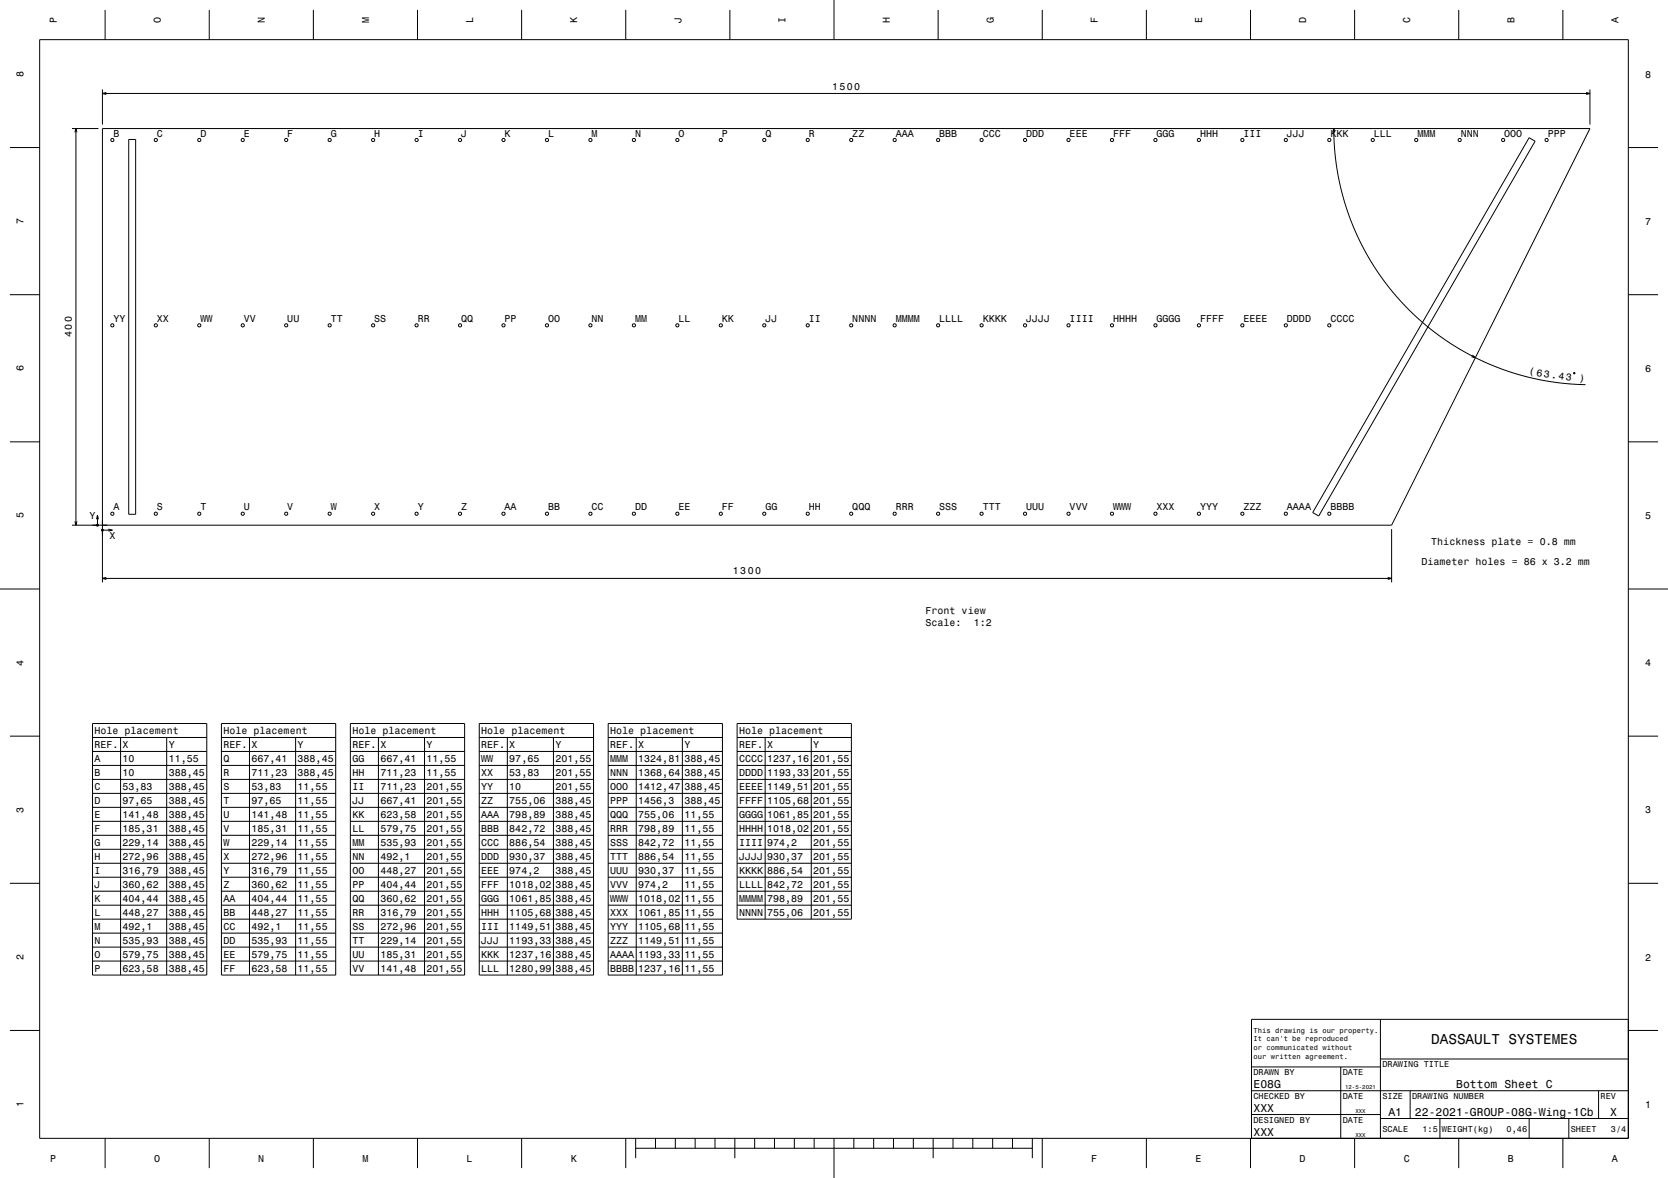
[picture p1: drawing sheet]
<svg xmlns="http://www.w3.org/2000/svg" width="841mm" height="594mm" viewBox="0 0 841 594" stroke-linecap="round" stroke-linejoin="round" font-family="sans-serif">
<g fill="none" stroke="#000" stroke-width=".5">
<path d="M20 20h801v554h-801zM53 5v15M106 5v15M158 5v15M210 5v15M263 5v15M315 5v15M368 5v15M421 0v20M473 5v15M526 5v15M578 5v15"/>
<path d="M630 5v15M683 5v15M735 5v15M788 5v15M52 45v18M52 47h750M54 47h-2l2 1M800 47h2l-2 1M802 45v18M5 74h15M36 65h14M38 67v-2l1 2"/>
<path d="M38 65v200M65 70h3v189h-3zM672 67v-2l1 2M672 65l1 12 2 13 3 12 4 12 5 10 7 11 7 11 9 10 9 8 10 8 11 6 11 6 11 4 12 3 13 2 12 1M771 69l3 2-109 189-3-2zM821 74h15M5 149h15M821 149h15M742 179l2 1h-2M793 188h1zM5 223h15M821 223h15"/>
<path d="M49 260v5M49 260v2M49 260l1 2M36 265h666l100-200h-750v229M38 263v2l1-2M52 267h5M55 267h2M57 267l-2 1M702 267v27M0 297h20M52 292h650M54 291l-2 1h2"/>
<path d="M700 291l2 1h-2M821 297h20M5 371h15M47 365h57v127h-57zM47 372h57M47 379h57M61 372v120M84 372v120M112 365h57v127h-57zM112 372h57M112 379h57M126 372v120"/>
<path d="M149 372v120M177 365h57v127h-57zM177 372h57M177 379h57M191 372v120M214 372v120M242 365h57v127h-57zM242 372h57M242 379h57M256 372v120M279 372v120M307 365h57v127h-57z"/>
<path d="M307 372h57M307 379h57M321 372v120M344 372v120M372 365h57v98h-57zM372 372h57M372 379h57M386 372v91M409 372v91M821 371h15M47 386h57M47 393h57"/>
<path d="M112 386h57M112 393h57M177 386h57M177 393h57M242 386h57M242 393h57M307 386h57M307 393h57M372 386h57M372 393h57M47 400h57M47 407h57"/>
<path d="M47 414h57M112 400h57M112 407h57M112 414h57M177 400h57M177 407h57M177 414h57M242 400h57M242 407h57M242 414h57M307 400h57M307 407h57"/>
<path d="M307 414h57M372 400h57M372 407h57M372 414h57M47 421h57M47 428h57M47 435h57M112 421h57M112 428h57M112 435h57M177 421h57M177 428h57"/>
<path d="M177 435h57M242 421h57M242 428h57M242 435h57M307 421h57M307 428h57M307 435h57M372 421h57M372 428h57M372 435h57M5 445h15M47 442h57"/>
<path d="M47 449h57M47 456h57M112 442h57M112 449h57M112 456h57M177 442h57M177 449h57M177 456h57M242 442h57M242 449h57M242 456h57M307 442h57"/>
<path d="M307 449h57M307 456h57M372 442h57M372 449h57M372 456h57M821 445h15M47 463h57M47 471h57M47 478h57M112 463h57M112 471h57M112 478h57"/>
<path d="M177 463h57M177 471h57M177 478h57M242 463h57M242 471h57M242 478h57M307 463h57M307 471h57M307 478h57M47 485h57M112 485h57M177 485h57"/>
<path d="M242 485h57M307 485h57M5 520h15M696 514v60M821 520h15M821 514h-190v60M631 538h65M676 538v36M696 534h125M631 550h190M711 550v14M806 550v14"/>
<path d="M53 574v15M106 574v15M158 574v15M210 574v15M263 574v15M315 574v15M320 579h200M320 574v10M330 574v5M341 574v5M350 574v5M361 574v5"/>
<path d="M371 574v10M380 574v5M391 574v5M401 574v5M410 574v5M421 574v20M431 574v5M440 574v5M451 574v5M460 574v5M470 574v10M481 574v5"/>
<path d="M490 574v5M500 574v5M511 574v5M520 574v10M526 574v15M578 574v15M630 574v15M631 562h65M683 574v15M696 564h125M726 564v10M735 574v15"/>
<path d="M771 564v10M788 574v15M791 564v10"/>
<circle cx="57" cy="71" r=".8"/>
<circle cx="79" cy="71" r=".8"/>
<circle cx="100" cy="71" r=".8"/>
<circle cx="122" cy="71" r=".8"/>
<circle cx="144" cy="71" r=".8"/>
<circle cx="166" cy="71" r=".8"/>
<circle cx="188" cy="71" r=".8"/>
<circle cx="210" cy="71" r=".8"/>
<circle cx="232" cy="71" r=".8"/>
<circle cx="254" cy="71" r=".8"/>
<circle cx="276" cy="71" r=".8"/>
<circle cx="298" cy="71" r=".8"/>
<circle cx="320" cy="71" r=".8"/>
<circle cx="342" cy="71" r=".8"/>
<circle cx="363" cy="71" r=".8"/>
<circle cx="385" cy="71" r=".8"/>
<circle cx="407" cy="71" r=".8"/>
<circle cx="429" cy="71" r=".8"/>
<circle cx="451" cy="71" r=".8"/>
<circle cx="473" cy="71" r=".8"/>
<circle cx="495" cy="71" r=".8"/>
<circle cx="517" cy="71" r=".8"/>
<circle cx="539" cy="71" r=".8"/>
<circle cx="561" cy="71" r=".8"/>
<circle cx="583" cy="71" r=".8"/>
<circle cx="604" cy="71" r=".8"/>
<circle cx="626" cy="71" r=".8"/>
<circle cx="648" cy="71" r=".8"/>
<circle cx="670" cy="71" r=".8"/>
<circle cx="692" cy="71" r=".8"/>
<circle cx="714" cy="71" r=".8"/>
<circle cx="736" cy="71" r=".8"/>
<circle cx="758" cy="71" r=".8"/>
<circle cx="780" cy="71" r=".8"/>
<circle cx="57" cy="164" r=".8"/>
<circle cx="79" cy="164" r=".8"/>
<circle cx="100" cy="164" r=".8"/>
<circle cx="122" cy="164" r=".8"/>
<circle cx="144" cy="164" r=".8"/>
<circle cx="166" cy="164" r=".8"/>
<circle cx="188" cy="164" r=".8"/>
<circle cx="210" cy="164" r=".8"/>
<circle cx="232" cy="164" r=".8"/>
<circle cx="254" cy="164" r=".8"/>
<circle cx="276" cy="164" r=".8"/>
<circle cx="298" cy="164" r=".8"/>
<circle cx="320" cy="164" r=".8"/>
<circle cx="342" cy="164" r=".8"/>
<circle cx="363" cy="164" r=".8"/>
<circle cx="385" cy="164" r=".8"/>
<circle cx="407" cy="164" r=".8"/>
<circle cx="429" cy="164" r=".8"/>
<circle cx="451" cy="164" r=".8"/>
<circle cx="473" cy="164" r=".8"/>
<circle cx="495" cy="164" r=".8"/>
<circle cx="517" cy="164" r=".8"/>
<circle cx="539" cy="164" r=".8"/>
<circle cx="561" cy="164" r=".8"/>
<circle cx="583" cy="164" r=".8"/>
<circle cx="604" cy="164" r=".8"/>
<circle cx="626" cy="164" r=".8"/>
<circle cx="648" cy="164" r=".8"/>
<circle cx="670" cy="164" r=".8"/>
<circle cx="57" cy="259" r=".8"/>
<circle cx="79" cy="259" r=".8"/>
<circle cx="100" cy="259" r=".8"/>
<circle cx="122" cy="259" r=".8"/>
<circle cx="144" cy="259" r=".8"/>
<circle cx="166" cy="259" r=".8"/>
<circle cx="188" cy="259" r=".8"/>
<circle cx="210" cy="259" r=".8"/>
<circle cx="232" cy="259" r=".8"/>
<circle cx="254" cy="259" r=".8"/>
<circle cx="276" cy="259" r=".8"/>
<circle cx="298" cy="259" r=".8"/>
<circle cx="320" cy="259" r=".8"/>
<circle cx="342" cy="259" r=".8"/>
<circle cx="363" cy="259" r=".8"/>
<circle cx="385" cy="259" r=".8"/>
<circle cx="407" cy="259" r=".8"/>
<circle cx="429" cy="259" r=".8"/>
<circle cx="451" cy="259" r=".8"/>
<circle cx="473" cy="259" r=".8"/>
<circle cx="495" cy="259" r=".8"/>
<circle cx="517" cy="259" r=".8"/>
<circle cx="539" cy="259" r=".8"/>
<circle cx="561" cy="259" r=".8"/>
<circle cx="583" cy="259" r=".8"/>
<circle cx="604" cy="259" r=".8"/>
<circle cx="626" cy="259" r=".8"/>
<circle cx="648" cy="259" r=".8"/>
<circle cx="670" cy="259" r=".8"/>
<circle cx="49" cy="265" r=".5"/>
<circle cx="52" cy="267" r=".5"/>
</g>
<text font-size="7.2" x="722" y="527">DASSAULT SYSTEMES</text>
<g font-size="5.8">
<text x="632" y="549">E08G</text>
<text x="734" y="549">Bottom Sheet C</text>
<text x="632" y="561">XXX</text>
<text x="700" y="563">A1</text>
<text x="713" y="563">22-2021-GROUP-08G-Wing-1Cb</text>
<text x="812" y="563">X</text>
<text x="632" y="573">XXX</text>
</g>
<g font-size="5">
<text x="29" y="12" transform="rotate(-90 29 12)">P</text>
<text x="81" y="12" transform="rotate(-90 81 12)">O</text>
<text x="134" y="12" transform="rotate(-90 134 12)">N</text>
<text x="186" y="12" transform="rotate(-90 186 12)">M</text>
<text x="239" y="12" transform="rotate(-90 239 12)">L</text>
<text x="291" y="12" transform="rotate(-90 291 12)">K</text>
<text x="344" y="12" transform="rotate(-90 344 12)">J</text>
<text x="396" y="12" transform="rotate(-90 396 12)">I</text>
<text x="449" y="12" transform="rotate(-90 449 12)">H</text>
<text x="501" y="12" transform="rotate(-90 501 12)">G</text>
<text x="554" y="12" transform="rotate(-90 554 12)">F</text>
<text x="606" y="12" transform="rotate(-90 606 12)">E</text>
<text x="659" y="12" transform="rotate(-90 659 12)">D</text>
<text x="711" y="12" transform="rotate(-90 711 12)">C</text>
<text x="764" y="12" transform="rotate(-90 764 12)">B</text>
<text x="816" y="12" transform="rotate(-90 816 12)">A</text>
<text x="12" y="39" transform="rotate(-90 12 39)">8</text>
<text x="829" y="39">8</text>
<text x="420" y="45">1500</text>
<text x="57" y="69">B</text>
<text x="79" y="69">C</text>
<text x="101" y="69">D</text>
<text x="123" y="69">E</text>
<text x="145" y="69">F</text>
<text x="167" y="69">G</text>
<text x="189" y="69">H</text>
<text x="211" y="69">I</text>
<text x="233" y="69">J</text>
<text x="254" y="69">K</text>
<text x="276" y="69">L</text>
<text x="298" y="69">M</text>
<text x="320" y="69">N</text>
<text x="342" y="69">O</text>
<text x="364" y="69">P</text>
<text x="386" y="69">Q</text>
<text x="408" y="69">R</text>
<text x="430" y="69">ZZ</text>
<text x="452" y="69">AAA</text>
<text x="474" y="69">BBB</text>
<text x="495" y="69">CCC</text>
<text x="517" y="69">DDD</text>
<text x="539" y="69">EEE</text>
<text x="561" y="69">FFF</text>
<text x="583" y="69">GGG</text>
<text x="605" y="69">HHH</text>
<text x="627" y="69">III</text>
<text x="649" y="69">JJJ</text>
<text x="671" y="69">KKK</text>
<text x="693" y="69">LLL</text>
<text x="715" y="69">MMM</text>
<text x="737" y="69">NNN</text>
<text x="758" y="69">OOO</text>
<text x="780" y="69">PPP</text>
<text x="12" y="113" transform="rotate(-90 12 113)">7</text>
<text x="829" y="113">7</text>
<text x="57" y="162">YY</text>
<text x="79" y="162">XX</text>
<text x="101" y="162">WW</text>
<text x="123" y="162">VV</text>
<text x="145" y="162">UU</text>
<text x="167" y="162">TT</text>
<text x="189" y="162">SS</text>
<text x="211" y="162">RR</text>
<text x="233" y="162">QQ</text>
<text x="254" y="162">PP</text>
<text x="276" y="162">OO</text>
<text x="298" y="162">NN</text>
<text x="320" y="162">MM</text>
<text x="342" y="162">LL</text>
<text x="364" y="162">KK</text>
<text x="386" y="162">JJ</text>
<text x="408" y="162">II</text>
<text x="430" y="162">NNNN</text>
<text x="452" y="162">MMMM</text>
<text x="474" y="162">LLLL</text>
<text x="495" y="162">KKKK</text>
<text x="517" y="162">JJJJ</text>
<text x="539" y="162">IIII</text>
<text x="561" y="162">HHHH</text>
<text x="583" y="162">GGGG</text>
<text x="605" y="162">FFFF</text>
<text x="627" y="162">EEEE</text>
<text x="649" y="162">DDDD</text>
<text x="671" y="162">CCCC</text>
<text x="36" y="170" transform="rotate(-90 36 170)">400</text>
<text x="12" y="187" transform="rotate(-90 12 187)">6</text>
<text x="771" y="189" transform="rotate(7 771 189)">( 63.43</text>
<text x="829" y="188">6</text>
<text x="796" y="192" transform="rotate(7 796 192)">)</text>
<text x="57" y="257">A</text>
<text x="79" y="257">S</text>
<text x="101" y="257">T</text>
<text x="123" y="257">U</text>
<text x="145" y="257">V</text>
<text x="167" y="257">W</text>
<text x="189" y="257">X</text>
<text x="211" y="257">Y</text>
<text x="233" y="257">Z</text>
<text x="254" y="257">AA</text>
<text x="276" y="257">BB</text>
<text x="298" y="257">CC</text>
<text x="320" y="257">DD</text>
<text x="342" y="257">EE</text>
<text x="364" y="257">FF</text>
<text x="386" y="257">GG</text>
<text x="408" y="257">HH</text>
<text x="430" y="257">QQQ</text>
<text x="452" y="257">RRR</text>
<text x="474" y="257">SSS</text>
<text x="495" y="257">TTT</text>
<text x="517" y="257">UUU</text>
<text x="539" y="257">VVV</text>
<text x="561" y="257">WWW</text>
<text x="583" y="257">XXX</text>
<text x="605" y="257">YYY</text>
<text x="627" y="257">ZZZ</text>
<text x="649" y="257">AAAA</text>
<text x="671" y="257">BBBB</text>
<text x="12" y="261" transform="rotate(-90 12 261)">5</text>
<text x="45" y="262">Y</text>
<text x="829" y="262">5</text>
<text x="55" y="272">X</text>
<text x="722" y="275">Thickness plate = 0.8 mm</text>
<text x="717" y="285">Diameter holes = 86 x 3.2 mm</text>
<text x="370" y="290">1300</text>
<text x="467" y="310">Front view</text>
<text x="467" y="316">Scale:</text>
<text x="491" y="316">1:2</text>
<text x="12" y="336" transform="rotate(-90 12 336)">4</text>
<text x="829" y="336">4</text>
<text x="48" y="370">Hole placement</text>
<text x="113" y="370">Hole placement</text>
<text x="178" y="370">Hole placement</text>
<text x="243" y="370">Hole placement</text>
<text x="308" y="370">Hole placement</text>
<text x="373" y="370">Hole placement</text>
<text x="48" y="377">REF.</text>
<text x="62" y="377">X</text>
<text x="85" y="377">Y</text>
<text x="113" y="377">REF.</text>
<text x="127" y="377">X</text>
<text x="150" y="377">Y</text>
<text x="178" y="377">REF.</text>
<text x="192" y="377">X</text>
<text x="215" y="377">Y</text>
<text x="243" y="377">REF.</text>
<text x="257" y="377">X</text>
<text x="280" y="377">Y</text>
<text x="308" y="377">REF.</text>
<text x="322" y="377">X</text>
<text x="345" y="377">Y</text>
<text x="373" y="377">REF.</text>
<text x="387" y="377">X</text>
<text x="410" y="377">Y</text>
<text x="48" y="384">A</text>
<text x="62" y="384">10</text>
<text x="85" y="384">11,55</text>
<text x="113" y="384">Q</text>
<text x="127" y="384">667,41</text>
<text x="150" y="384">388,45</text>
<text x="178" y="384">GG</text>
<text x="192" y="384">667,41</text>
<text x="215" y="384">11,55</text>
<text x="243" y="384">WW</text>
<text x="257" y="384">97,65</text>
<text x="280" y="384">201,55</text>
<text x="308" y="384">MMM</text>
<text x="322" y="384">1324,81</text>
<text x="345" y="384">388,45</text>
<text x="373" y="384">CCCC</text>
<text x="387" y="384">1237,16</text>
<text x="410" y="384">201,55</text>
<text x="48" y="391">B</text>
<text x="62" y="391">10</text>
<text x="85" y="391">388,45</text>
<text x="113" y="391">R</text>
<text x="127" y="391">711,23</text>
<text x="150" y="391">388,45</text>
<text x="178" y="391">HH</text>
<text x="192" y="391">711,23</text>
<text x="215" y="391">11,55</text>
<text x="243" y="391">XX</text>
<text x="257" y="391">53,83</text>
<text x="280" y="391">201,55</text>
<text x="308" y="391">NNN</text>
<text x="322" y="391">1368,64</text>
<text x="345" y="391">388,45</text>
<text x="373" y="391">DDDD</text>
<text x="387" y="391">1193,33</text>
<text x="410" y="391">201,55</text>
<text x="48" y="398">C</text>
<text x="62" y="398">53,83</text>
<text x="85" y="398">388,45</text>
<text x="113" y="398">S</text>
<text x="127" y="398">53,83</text>
<text x="150" y="398">11,55</text>
<text x="178" y="398">II</text>
<text x="192" y="398">711,23</text>
<text x="215" y="398">201,55</text>
<text x="243" y="398">YY</text>
<text x="257" y="398">10</text>
<text x="280" y="398">201,55</text>
<text x="308" y="398">OOO</text>
<text x="322" y="398">1412,47</text>
<text x="345" y="398">388,45</text>
<text x="373" y="398">EEEE</text>
<text x="387" y="398">1149,51</text>
<text x="410" y="398">201,55</text>
<text x="48" y="405">D</text>
<text x="62" y="405">97,65</text>
<text x="85" y="405">388,45</text>
<text x="113" y="405">T</text>
<text x="127" y="405">97,65</text>
<text x="150" y="405">11,55</text>
<text x="178" y="405">JJ</text>
<text x="192" y="405">667,41</text>
<text x="215" y="405">201,55</text>
<text x="243" y="405">ZZ</text>
<text x="257" y="405">755,06</text>
<text x="280" y="405">388,45</text>
<text x="308" y="405">PPP</text>
<text x="322" y="405">1456,3</text>
<text x="345" y="405">388,45</text>
<text x="373" y="405">FFFF</text>
<text x="387" y="405">1105,68</text>
<text x="410" y="405">201,55</text>
<text x="12" y="410" transform="rotate(-90 12 410)">3</text>
<text x="48" y="412">E</text>
<text x="62" y="412">141,48</text>
<text x="85" y="412">388,45</text>
<text x="113" y="412">U</text>
<text x="127" y="412">141,48</text>
<text x="150" y="412">11,55</text>
<text x="178" y="412">KK</text>
<text x="192" y="412">623,58</text>
<text x="215" y="412">201,55</text>
<text x="243" y="412">AAA</text>
<text x="257" y="412">798,89</text>
<text x="280" y="412">388,45</text>
<text x="308" y="412">QQQ</text>
<text x="322" y="412">755,06</text>
<text x="345" y="412">11,55</text>
<text x="373" y="412">GGGG</text>
<text x="387" y="412">1061,85</text>
<text x="410" y="412">201,55</text>
<text x="829" y="410">3</text>
<text x="48" y="420">F</text>
<text x="62" y="420">185,31</text>
<text x="85" y="420">388,45</text>
<text x="113" y="420">V</text>
<text x="127" y="420">185,31</text>
<text x="150" y="420">11,55</text>
<text x="178" y="420">LL</text>
<text x="192" y="420">579,75</text>
<text x="215" y="420">201,55</text>
<text x="243" y="420">BBB</text>
<text x="257" y="420">842,72</text>
<text x="280" y="420">388,45</text>
<text x="308" y="420">RRR</text>
<text x="322" y="420">798,89</text>
<text x="345" y="420">11,55</text>
<text x="373" y="420">HHHH</text>
<text x="387" y="420">1018,02</text>
<text x="410" y="420">201,55</text>
<text x="48" y="427">G</text>
<text x="62" y="427">229,14</text>
<text x="85" y="427">388,45</text>
<text x="113" y="427">W</text>
<text x="127" y="427">229,14</text>
<text x="150" y="427">11,55</text>
<text x="178" y="427">MM</text>
<text x="192" y="427">535,93</text>
<text x="215" y="427">201,55</text>
<text x="243" y="427">CCC</text>
<text x="257" y="427">886,54</text>
<text x="280" y="427">388,45</text>
<text x="308" y="427">SSS</text>
<text x="322" y="427">842,72</text>
<text x="345" y="427">11,55</text>
<text x="373" y="427">IIII</text>
<text x="387" y="427">974,2</text>
<text x="410" y="427">201,55</text>
<text x="48" y="434">H</text>
<text x="62" y="434">272,96</text>
<text x="85" y="434">388,45</text>
<text x="113" y="434">X</text>
<text x="127" y="434">272,96</text>
<text x="150" y="434">11,55</text>
<text x="178" y="434">NN</text>
<text x="192" y="434">492,1</text>
<text x="215" y="434">201,55</text>
<text x="243" y="434">DDD</text>
<text x="257" y="434">930,37</text>
<text x="280" y="434">388,45</text>
<text x="308" y="434">TTT</text>
<text x="322" y="434">886,54</text>
<text x="345" y="434">11,55</text>
<text x="373" y="434">JJJJ</text>
<text x="387" y="434">930,37</text>
<text x="410" y="434">201,55</text>
<text x="48" y="441">I</text>
<text x="62" y="441">316,79</text>
<text x="85" y="441">388,45</text>
<text x="113" y="441">Y</text>
<text x="127" y="441">316,79</text>
<text x="150" y="441">11,55</text>
<text x="178" y="441">OO</text>
<text x="192" y="441">448,27</text>
<text x="215" y="441">201,55</text>
<text x="243" y="441">EEE</text>
<text x="257" y="441">974,2</text>
<text x="280" y="441">388,45</text>
<text x="308" y="441">UUU</text>
<text x="322" y="441">930,37</text>
<text x="345" y="441">11,55</text>
<text x="373" y="441">KKKK</text>
<text x="387" y="441">886,54</text>
<text x="410" y="441">201,55</text>
<text x="48" y="448">J</text>
<text x="62" y="448">360,62</text>
<text x="85" y="448">388,45</text>
<text x="113" y="448">Z</text>
<text x="127" y="448">360,62</text>
<text x="150" y="448">11,55</text>
<text x="178" y="448">PP</text>
<text x="192" y="448">404,44</text>
<text x="215" y="448">201,55</text>
<text x="243" y="448">FFF</text>
<text x="257" y="448">1018,02</text>
<text x="280" y="448">388,45</text>
<text x="308" y="448">VVV</text>
<text x="322" y="448">974,2</text>
<text x="345" y="448">11,55</text>
<text x="373" y="448">LLLL</text>
<text x="387" y="448">842,72</text>
<text x="410" y="448">201,55</text>
<text x="48" y="455">K</text>
<text x="62" y="455">404,44</text>
<text x="85" y="455">388,45</text>
<text x="113" y="455">AA</text>
<text x="127" y="455">404,44</text>
<text x="150" y="455">11,55</text>
<text x="178" y="455">QQ</text>
<text x="192" y="455">360,62</text>
<text x="215" y="455">201,55</text>
<text x="243" y="455">GGG</text>
<text x="257" y="455">1061,85</text>
<text x="280" y="455">388,45</text>
<text x="308" y="455">WWW</text>
<text x="322" y="455">1018,02</text>
<text x="345" y="455">11,55</text>
<text x="373" y="455">MMMM</text>
<text x="387" y="455">798,89</text>
<text x="410" y="455">201,55</text>
<text x="48" y="462">L</text>
<text x="62" y="462">448,27</text>
<text x="85" y="462">388,45</text>
<text x="113" y="462">BB</text>
<text x="127" y="462">448,27</text>
<text x="150" y="462">11,55</text>
<text x="178" y="462">RR</text>
<text x="192" y="462">316,79</text>
<text x="215" y="462">201,55</text>
<text x="243" y="462">HHH</text>
<text x="257" y="462">1105,68</text>
<text x="280" y="462">388,45</text>
<text x="308" y="462">XXX</text>
<text x="322" y="462">1061,85</text>
<text x="345" y="462">11,55</text>
<text x="373" y="462">NNNN</text>
<text x="387" y="462">755,06</text>
<text x="410" y="462">201,55</text>
<text x="48" y="469">M</text>
<text x="62" y="469">492,1</text>
<text x="85" y="469">388,45</text>
<text x="113" y="469">CC</text>
<text x="127" y="469">492,1</text>
<text x="150" y="469">11,55</text>
<text x="178" y="469">SS</text>
<text x="192" y="469">272,96</text>
<text x="215" y="469">201,55</text>
<text x="243" y="469">III</text>
<text x="257" y="469">1149,51</text>
<text x="280" y="469">388,45</text>
<text x="308" y="469">YYY</text>
<text x="322" y="469">1105,68</text>
<text x="345" y="469">11,55</text>
<text x="48" y="476">N</text>
<text x="62" y="476">535,93</text>
<text x="85" y="476">388,45</text>
<text x="113" y="476">DD</text>
<text x="127" y="476">535,93</text>
<text x="150" y="476">11,55</text>
<text x="178" y="476">TT</text>
<text x="192" y="476">229,14</text>
<text x="215" y="476">201,55</text>
<text x="243" y="476">JJJ</text>
<text x="257" y="476">1193,33</text>
<text x="280" y="476">388,45</text>
<text x="308" y="476">ZZZ</text>
<text x="322" y="476">1149,51</text>
<text x="345" y="476">11,55</text>
<text x="12" y="484" transform="rotate(-90 12 484)">2</text>
<text x="48" y="483">O</text>
<text x="62" y="483">579,75</text>
<text x="85" y="483">388,45</text>
<text x="113" y="483">EE</text>
<text x="127" y="483">579,75</text>
<text x="150" y="483">11,55</text>
<text x="178" y="483">UU</text>
<text x="192" y="483">185,31</text>
<text x="215" y="483">201,55</text>
<text x="243" y="483">KKK</text>
<text x="257" y="483">1237,16</text>
<text x="280" y="483">388,45</text>
<text x="308" y="483">AAAA</text>
<text x="322" y="483">1193,33</text>
<text x="345" y="483">11,55</text>
<text x="829" y="484">2</text>
<text x="48" y="490">P</text>
<text x="62" y="490">623,58</text>
<text x="85" y="490">388,45</text>
<text x="113" y="490">FF</text>
<text x="127" y="490">623,58</text>
<text x="150" y="490">11,55</text>
<text x="178" y="490">VV</text>
<text x="192" y="490">141,48</text>
<text x="215" y="490">201,55</text>
<text x="243" y="490">LLL</text>
<text x="257" y="490">1280,99</text>
<text x="280" y="490">388,45</text>
<text x="308" y="490">BBBB</text>
<text x="322" y="490">1237,16</text>
<text x="345" y="490">11,55</text>
<text x="12" y="558" transform="rotate(-90 12 558)">1</text>
<text x="829" y="559">1</text>
<text x="25" y="586">P</text>
<text x="78" y="586">O</text>
<text x="130" y="586">N</text>
<text x="183" y="586">M</text>
<text x="235" y="586">L</text>
<text x="288" y="586">K</text>
<text x="550" y="586">F</text>
<text x="603" y="586">E</text>
<text x="655" y="586">D</text>
<text x="708" y="586">C</text>
<text x="760" y="586">B</text>
<text x="813" y="586">A</text>
</g>
<g font-size="4.3">
<text x="697" y="538">DRAWING TITLE</text>
<text x="632" y="542">DRAWN BY</text>
<text x="677" y="542">DATE</text>
<text x="632" y="554">CHECKED BY</text>
<text x="677" y="554">DATE</text>
<text x="697" y="554">SIZE</text>
<text x="712" y="554">DRAWING NUMBER</text>
<text x="807" y="554">REV</text>
<text x="632" y="566">DESIGNED BY</text>
<text x="677" y="566">DATE</text>
<text x="697" y="571">SCALE</text>
<text x="717" y="571">1:5</text>
<text x="727" y="571">WEIGHT(kg)</text>
<text x="760" y="571">0,46</text>
<text x="792" y="571">SHEET</text>
<text x="812" y="571">3/4</text>
</g>
<g font-size="3.6">
<text x="632" y="521">This drawing is our property.</text>
<text x="632" y="525">It can't be reproduced</text>
<text x="632" y="529">or communicated without</text>
<text x="632" y="534">our written agreement.</text>
</g>
<g font-size="2.9">
<text x="678" y="549">12-5-2021</text>
<text x="683" y="561">XXX</text>
<text x="683" y="573">XXX</text>
</g>
</svg>
